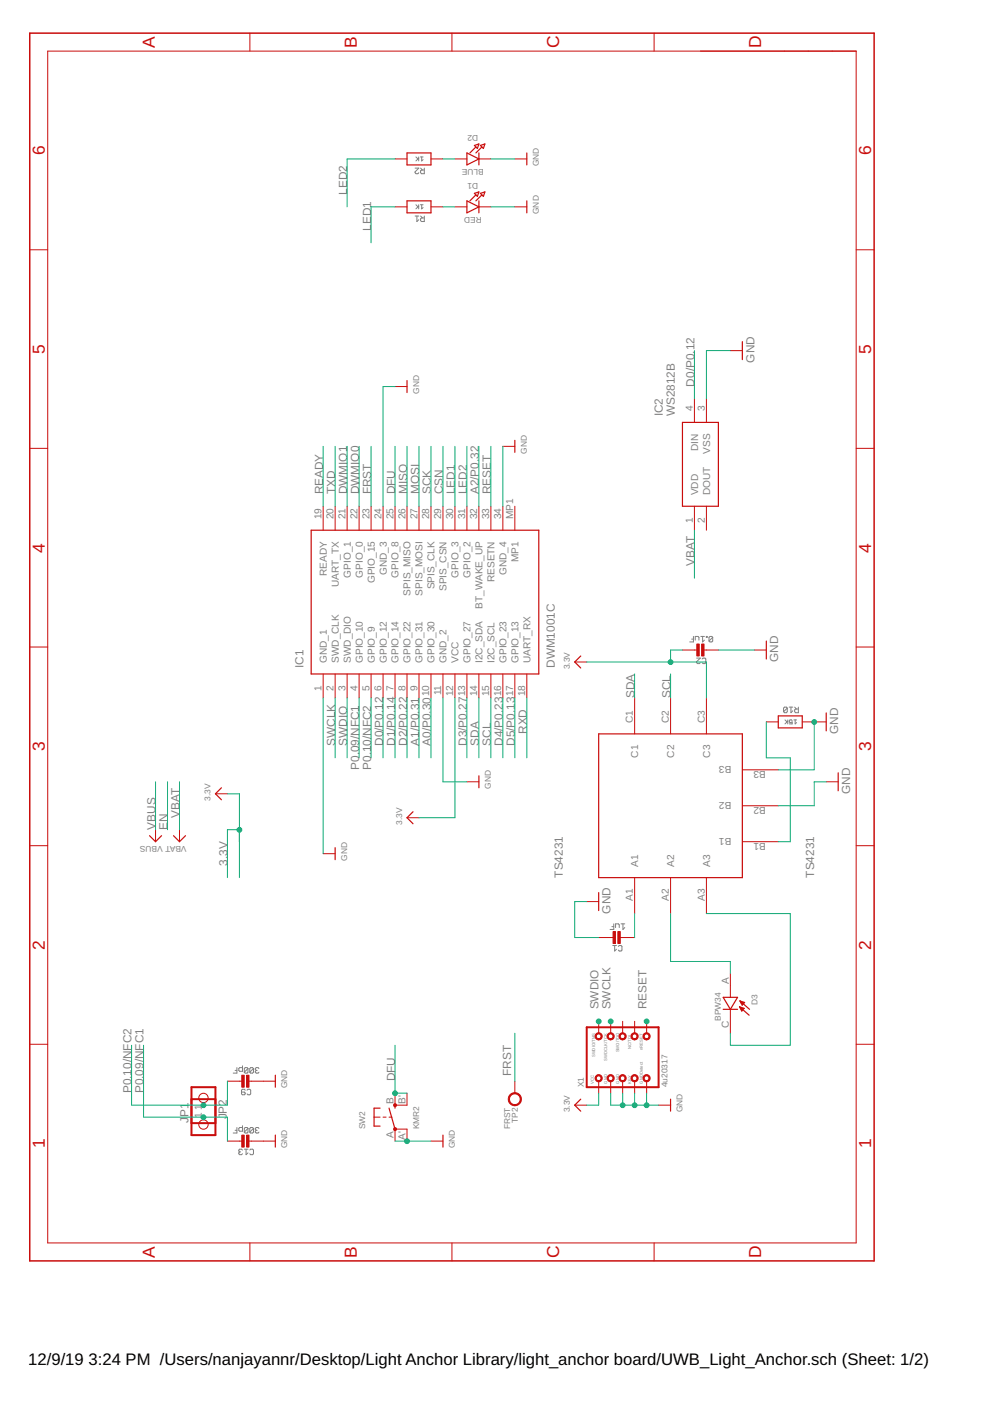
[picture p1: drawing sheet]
<svg xmlns="http://www.w3.org/2000/svg" width="210mm" height="297mm" viewBox="0 0 210 297" stroke-linecap="round" stroke-linejoin="round" font-family="sans-serif">
<g fill="none" stroke="#808080" stroke-width=".21">
<path d="M88 35.6h.8l-.8 .8 .2 .4h.4l.2-.2M88.2 33.3l.4 .4M88.8 33.3v.8M88.8 33.5l-.6 .6M89.1 33.3h.6M89.2 35.6l.4 .4M89.4 33.3v.8l.3-.3M90 35.6v1.2h-.6l-.2-.2v-.4l.2-.2h.6M88 45.8h.8M88.2 43.4l.4 .5M88.4 45.8v1.2l.4-.4M88.8 43.4v.9"/>
<path d="M88.8 43.7l-.6 .6M89.1 43.4h.6M89.2 45.8l.4 .4M89.4 43.4v.9l.3-.3M90 45.8v1.2h-.6l-.2-.2v-.4l.2-.2h.6M146.6 135.5h.4M147 134.9v1.2h-.8M147.4 135.7v-.8h.6l.2 .2v.6M147.7 139.5h.8l-.8 .8 .2 .4h.4l.2-.2M148.6 134.9h.8M148.9 139.7l.2-.2h.4l.1 .2v.8l-.1 .2h-.4l-.2-.2M149 134.9v1.2l.4-.4"/>
<path d="M149.8 134.9h.1v.2h-.1zM151.1 135.1v.8l-.2 .2h-.4l-.2-.2M151.1 135.1l-.2-.2h-.4l-.2 .2v.8M151.1 135.1l-.8 .8M166.4 152.6l.5 .5M166.9 150.1v.8l-.2 .2h-.4l-.2-.2M166.9 150.1l-.2-.2h-.4l-.2 .2v.8M166.9 150.1l-.8 .8M167 152.6v.9M167 152.9l-.6 .6M167.3 149.9h.8M167.7 149.9v1.2l.4-.4"/>
<path d="M168 152.8l-.2-.2-.4 .2 .1 .4 .5-.1v.4h-.6M168.3 152.6h.6M168.5 149.9l.4 .4M168.6 152.6v.9l.3-.3M169.3 149.9v1.2h-.6l-.2-.2v-.4l.2-.2h.6M129.7 196.5h.4M130.1 195.9v1.2h-.8M130.5 196.7v-.8h.6l.2 .2v.6M131.7 195.9h.8M132.1 195.9v1.2l.4-.4M129.9 200.5h.8M130.3 200.5v1.1l.4-.3"/>
<path d="M131.1 200.7l.2-.2h.4l.2 .2v.7l-.2 .2h-.4l-.2-.2M49.8 226.9h.4M49.8 239.6h.4M50.2 226.4v1.1h-.8M50.2 239.1v1.1h-.8M51.4 226v1.1h-.6l-.2-.2v-.4l.2-.1h.6M51.4 238.7v1.1h-.6l-.2-.2v-.4l.2-.1h.6M52 231.1l-.2-.2h-.4l-.2 .2v.8l.2 .2h.4l.2-.2-.2-.4h-.6M52.4 231.1l.2-.2h.4l.1 .2v.8l-.1 .2h-.4l-.2-.2M52.6 226.5v.8l-.2 .2h-.4l-.2-.2M52.6 226.5l-.2-.1h-.4l-.2 .1v.8M52.6 239.2v.8l-.2 .2h-.4l-.2-.2"/>
<path d="M52.6 239.2l-.2-.1h-.4l-.2 .1v.8M52.6 226.5l-.8 .8M52.6 239.2l-.8 .8M53.7 226.5v.8l-.1 .2h-.5l-.1-.2M53.7 226.5l-.1-.1h-.5l-.1 .1v.8M53.7 239.2v.8l-.1 .2h-.5l-.1-.2M53.7 239.2l-.1-.1h-.5l-.1 .1v.8M53.7 226.5l-.7 .8M53.7 239.2l-.7 .8M54.3 226.9l-.2 .2 .2 .4h.4l.2-.2M54.3 239.6l-.2 .2 .2 .4h.4l.2-.2M54.3 226.9h.2"/>
<path d="M54.3 239.6h.2M54.9 226.5l-.2-.1h-.4l-.2 .1 .2 .4M54.9 239.2l-.2-.1h-.4l-.2 .1 .2 .4M50.8 244.2l-.2 .2 .2 .4h.4l.2-.2M50.8 244.2h.2M51.4 243.8l-.2-.2h-.4l-.2 .2 .2 .4M51.8 243.6h.8M52.2 243.6v1.2l.4-.4M53 243.8l.1-.2h.5l.1 .2v.8l-.1 .2h-.5l-.1-.2"/>
</g>
<g fill="none" stroke="#c90d0c" stroke-width=".21">
<path d="M10.1 10.8h171.4v252.7h-171.4zM53 7v3.8M95.8 7v3.8M138.7 7v3.8M83.8 33.7h2.5M91.4 33.7h2.5M96.5 33.7h2.5M101.5 33.7h2.6M109.2 33.7h2.5M6.3 53h3.8M83.8 43.9h2.5M91.4 43.9h2.5"/>
<path d="M96.5 43.9h2.5M101.5 43.9h2.6M109.2 43.9h2.5M181.5 53h3.8M154.9 74.3h2.5M6.3 95.1h3.8M83.8 82h2.5M106.6 94.6h2.6M147.2 84.5v5.1M149.8 84.5v5.1M181.5 95.1h3.8M68.5 107.3v5.1"/>
<path d="M71.1 107.3v5.1M73.6 107.3v5.1M76.1 107.3v5.1M78.7 107.3v5.1M81.2 107.3v5.1M83.8 107.3v5.1M86.3 107.3v5.1M88.8 107.3v5.1M91.4 107.3v5.1M93.9 107.3v5.1M96.5 107.3v5.1M99 107.3v5.1"/>
<path d="M101.5 107.3v5.1M104.1 107.3v5.1M106.6 107.3v5.1M109.2 107.3v5.1M147.2 107.3v5.1M149.8 107.3v5.1M6.3 137.2h3.8M144.7 137.8h3.3M149 137.8h3.3M159.9 137.8h2.6M181.5 137.2h3.8M68.5 142.9v5.1"/>
<path d="M71.1 142.9v5.1M73.6 142.9v5.1M76.1 142.9v5.1M78.7 142.9v5.1M81.2 142.9v5.1M83.8 142.9v5.1M86.3 142.9v5.1M88.8 142.9v5.1M91.4 142.9v5.1M93.9 142.9v5.1M96.5 142.9v5.1M99 142.9v5.1"/>
<path d="M101.5 142.9v5.1M104.1 142.9v5.1M106.6 142.9v5.1M109.2 142.9v5.1M111.7 142.9v5.1M121.9 140.4h2.5M134.6 148v7.6M142.2 148v7.6M149.8 148v7.6M162.5 153.1h2.5M170.1 153.1h5.1M6.3 179.3h3.8"/>
<path d="M33 175.9v2.6M38.1 175.9v2.6M45.7 168.3h2.5M86.3 173.4h2.5M99 165.8h2.5M157.4 178.5h7.6M157.4 170.8h7.6M157.4 163.2h7.6M175.2 165.8h2.5M181.5 179.3h3.8M68.5 181h2.6M124.4 191.2h2.5"/>
<path d="M126.9 198.8h3.3M131.3 198.8h3.3M134.6 186.1v7.6M142.2 186.1v7.6M149.8 186.1v7.6M126.9 216.5v2.6M129.5 216.5v2.6M132 216.5v2.6M134.6 216.5v2.6M137.1 216.5v2.6M154.9 206.4v5.1M154.9 214v5.1"/>
<path d="M6.3 221.4h3.8M43.1 233.8v.5M43.1 236.9v.5M48.2 229.2h3.3M52.5 229.2h5.9M79.3 236.9h1.3M81.2 236.9h.7M82.5 236.9h.6M83.8 231.8v2.5h2.5v-2.5M109.2 229.2v2.6M121.9 234.3h2.5M126.9 229.2v2.6"/>
<path d="M129.5 229.2v2.6M132 229.2v2.6M134.6 229.2v2.6M137.1 229.2v2.6M139.6 234.3h2.6M181.5 221.4h3.8M48.2 241.9h3.3M52.5 241.9h5.9M83.8 241.9v-2.5h2.5v2.5M91.4 241.9h2.5M53 263.5v3.8M95.8 263.5v3.8"/>
<path d="M138.7 263.5v3.8"/>
<circle cx="43.1" cy="238.4" r=".99"/>
<circle cx="43.1" cy="232.8" r=".99"/>
</g>
<path d="M6.3 7h179v260.3h-179z" fill="none" stroke="#c90d0c" stroke-width=".32"/>
<path d="M124.4 217.8h15.2v12.7h-15.2zM40.6 230.5h5.1v10.2h-5.1zM40.6 238.1h5.1M40.6 233h5.1" fill="none" stroke="#c90d0c" stroke-width=".42"/>
<g fill="#c90d0c" stroke="#c90d0c" stroke-width=".21">
<path d="M126.4 228a.76 .76 0 0 1 1.3 .3 .76 .76 0 0 1-.8 1.1v-.3a.51 .51 0 0 1-.4-.7 .51 .51 0 0 1 .8-.1 .51 .51 0 0 1-.2 .8h-.2v.3a.76 .76 0 0 1-.7-.5 .76 .76 0 0 1 .2-.9z" fill-rule="evenodd"/>
<path d="M129 228a.76 .76 0 0 1 1.2 .3 .76 .76 0 0 1-.7 1.1v-.3a.51 .51 0 0 1-.5-.7 .51 .51 0 0 1 .9-.1 .51 .51 0 0 1-.3 .8h-.1v.3a.76 .76 0 0 1-.7-.5 .76 .76 0 0 1 .2-.9z" fill-rule="evenodd"/>
<path d="M131.3 228.2a.77 .77 0 0 1 1.4 0 .77 .77 0 0 1-.7 1.2v-.3a.51 .51 0 0 1-.4-.7 .51 .51 0 0 1 .8-.1 .51 .51 0 0 1-.2 .8h-.2v.3a.76 .76 0 0 1-.7-1.2z" fill-rule="evenodd"/>
<path d="M134 228a.76 .76 0 0 1 1.3 .3 .76 .76 0 0 1-.7 1.1v-.3a.51 .51 0 0 1-.5-.7 .51 .51 0 0 1 .9-.1 .51 .51 0 0 1-.3 .8h-.1v.3a.76 .76 0 0 1-.8-.5 .76 .76 0 0 1 .2-.9z" fill-rule="evenodd"/>
<path d="M136.6 228a.76 .76 0 0 1 1.2 .3 .76 .76 0 0 1-.7 1.1v-.3a.51 .51 0 0 1-.4-.7 .51 .51 0 0 1 .8-.1 .51 .51 0 0 1-.2 .8h-.2v.3a.76 .76 0 0 1-.7-.5 .76 .76 0 0 1 .2-.9z" fill-rule="evenodd"/>
<path d="M126.4 219.1a.76 .76 0 0 1 1.3 .4 .76 .76 0 0 1-.8 1v-.3a.51 .51 0 0 1-.4-.7 .51 .51 0 0 1 .8-.1 .51 .51 0 0 1-.2 .8h-.2v.3a.76 .76 0 0 1-.7-.5 .76 .76 0 0 1 .2-.9z" fill-rule="evenodd"/>
<path d="M129 219.1a.76 .76 0 0 1 1.2 .4 .76 .76 0 0 1-.7 1v-.3a.51 .51 0 0 1-.5-.7 .51 .51 0 0 1 .9-.1 .51 .51 0 0 1-.3 .8h-.1v.3a.76 .76 0 0 1-.7-.5 .76 .76 0 0 1 .2-.9z" fill-rule="evenodd"/>
<path d="M131.3 219.3a.77 .77 0 0 1 1.4 0 .77 .77 0 0 1-.7 1.2v-.3a.51 .51 0 0 1-.4-.7 .51 .51 0 0 1 .8-.1 .51 .51 0 0 1-.2 .8h-.2v.3a.76 .76 0 0 1-.7-1.2z" fill-rule="evenodd"/>
<path d="M134 219.1a.76 .76 0 0 1 1.3 .3 .76 .76 0 0 1-.7 1.1v-.3a.51 .51 0 0 1-.5-.7 .51 .51 0 0 1 .9-.1 .51 .51 0 0 1-.3 .8h-.1v.3a.76 .76 0 0 1-.8-.5 .76 .76 0 0 1 .2-.9z" fill-rule="evenodd"/>
<path d="M136.6 219.1a.76 .76 0 0 1 1.2 .3 .76 .76 0 0 1-.7 1.1v-.3a.51 .51 0 0 1-.4-.7 .51 .51 0 0 1 .8-.1 .51 .51 0 0 1-.2 .8h-.2v.3a.76 .76 0 0 1-.7-.5 .76 .76 0 0 1 .2-.9z" fill-rule="evenodd"/>
<path d="M108.1 232.2a1.4 1.4 0 0 1 2.3 .2 1.4 1.4 0 0 1-1.2 2v-.2a1.14 1.14 0 0 1-1-1.7 1.14 1.14 0 0 1 1.9-.1 1.14 1.14 0 0 1-.7 1.8h-.2v.2a1.39 1.39 0 0 1-1.3-.8 1.39 1.39 0 0 1 .2-1.4z" fill-rule="evenodd"/>
<circle cx="83.8" cy="239.4" r=".33"/>
<circle cx="83.8" cy="234.3" r=".33"/>
</g>
<g fill="none" stroke="#c90d0c" stroke-width=".25">
<path d="M86.3 32.4h5.1v2.6h-5.1zM99 32.4l2.5 1.3-2.5 1.3zM100.6 30.8l.9-.3-.3 1zM100.9 31.2l-1.3 1.2M101.5 32.4v2.6M101.9 30.8l.9-.3-.3 1zM102.2 31.2l-1.3 1.2M111.7 32.4v2.6M86.3 42.6h5.1v2.5h-5.1zM99 42.6l2.5 1.3-2.5 1.2zM100.6 41l.9-.3-.3 .9zM100.9 41.3l-1.3 1.3"/>
<path d="M101.5 42.6v2.5M101.9 41l.9-.3-.3 .9zM102.2 41.3l-1.3 1.3M111.7 42.6v2.5M157.4 72.4v3.8M86.3 80.7v2.5M109.2 93.4v2.5M144.7 89.6h7.6v17.7h-7.6zM66 112.4h48.2v30.5h-48.2zM123.1 139.1l-1.2 1.3 1.2 1.2M162.5 135.9v3.8M126.9 155.6h30.5v30.5h-30.5z"/>
<path d="M165 151.8h5.1v2.5h-5.1zM175.2 151.2v3.8M31.7 177.2l1.3 1.3 1.2-1.3M36.8 177.2l1.3 1.3 1.2-1.3M46.9 167l-1.2 1.3 1.2 1.3M71.1 179.7v2.6M87.6 172.1l-1.3 1.3 1.3 1.2M101.5 164.5v2.5M177.7 163.9v3.8M126.9 189.3v3.8M153.3 211.5h3.1l-1.5 2.5zM153.3 214h3.1"/>
<path d="M156.8 213.5l2 1.7M156.8 213.5l.5 .9 .5-.6M156.8 213.5l1 .3M156.9 212.2l2 1.8M156.9 212.2l.5 .9 .5-.5M156.9 212.2l1 .4M157.2 214l.2 .2M157.3 212.7l.2 .2M157.8 213.8h-.8v.1M157.9 212.6l-.8-.1v.2M58.4 228v2.5M80.6 234.9h-1.3v3.9h1.3"/>
<path d="M82.5 234.9l1.3 4.5M83.8 234.3v.6M123.1 233l-1.2 1.3 1.2 1.3M142.2 233v2.6M58.4 240.7v2.5M93.9 240.7v2.5"/>
</g>
<g fill="#c90d0c" stroke="#c90d0c" stroke-width=".21">
<path d="M52.3 228h.5v2.5h-.5z"/>
<path d="M51.3 228h.5v2.5h-.5z"/>
<path d="M52.3 240.7h.5v2.5h-.5z"/>
<path d="M51.3 240.7h.5v2.5h-.5z"/>
<path d="M131 197.5h.5v2.5h-.5z"/>
<path d="M130 197.5h.5v2.5h-.5z"/>
<path d="M148.8 136.5h.5v2.6h-.5z"/>
<path d="M147.7 136.5h.6v2.6h-.6z"/>
</g>
<g fill="none" stroke="#0dab76" stroke-width=".21">
<path d="M83.8 33.7h-10.2v10.2M93.9 33.7h2.6M104.1 33.7h5.1M83.8 43.9h-5.1v7.6M93.9 43.9h2.6M104.1 43.9h5.1M147.2 74.3v10.2M154.9 74.3h-5.1v10.2M68.5 94.6v12.7M71.1 94.6v12.7M73.6 94.6v12.7M76.1 94.6v12.7"/>
<path d="M78.7 94.6v12.7M83.8 82h-2.6v25.3M83.8 94.6v12.7M86.3 94.6v12.7M88.8 94.6v12.7M91.4 94.6v12.7M93.9 94.6v12.7M96.5 94.6v12.7M99 94.6v12.7M101.5 94.6v12.7M104.1 94.6v12.7M106.6 94.6v12.7"/>
<path d="M147.2 112.4v10.2M144.7 137.8h-2.5v2.6M152.3 137.8h7.6M68.5 148v33M71.1 148v12.7M73.6 148v12.7M76.1 148v12.7M78.7 148v12.7M81.2 148v12.7M83.8 148v12.7M86.3 148v12.7M88.8 148v12.7"/>
<path d="M91.4 148v12.7M93.9 148v17.8h5.1M96.5 148v25.4h-7.7M99 148v12.7M101.5 148v12.7M104.1 148v12.7M106.6 148v12.7M109.2 148v12.7M111.7 148v12.7M124.4 140.4h25.4v7.6M134.6 142.9v5.1M142.2 142.9v5.1"/>
<path d="M162.5 153.1v7.6h5.1v17.8h-2.6M172.6 153.1v10.1h-7.6M33 165.8v10.1M35.5 165.8v10.1M38.1 165.8v10.1M48.2 168.3h2.6v17.8M50.8 175.9h-2.6v10.2M175.2 165.8h-2.6v5h-7.6M124.4 191.2h-2.5v7.6h5M134.6 193.7v5.1M142.2 193.7v10.2h12.7v2.5M149.8 193.7h17.8v27.9h-12.7v-2.5"/>
<path d="M109.2 219.1v10.1M27.9 221.6v12.7h20.3v-5.1M30.4 221.6v15.3h17.8v5M83.8 221.6v10.2h2.5M126.9 231.8v2.5h-2.5M129.5 231.8v2.5h10.1M132 231.8v2.5M134.6 231.8v2.5M137.1 231.8v2.5M83.8 241.9h7.6"/>
</g>
<g fill="#0dab76" stroke="#0dab76" stroke-width=".21">
<circle cx="137.1" cy="234.3" r=".51"/>
<circle cx="134.6" cy="234.3" r=".51"/>
<circle cx="132" cy="234.3" r=".51"/>
<circle cx="86.3" cy="242" r=".51"/>
<circle cx="172.6" cy="153.1" r=".51"/>
<circle cx="126.9" cy="216.6" r=".51"/>
<circle cx="129.5" cy="216.6" r=".51"/>
<circle cx="137.1" cy="216.6" r=".51"/>
<circle cx="50.8" cy="175.9" r=".51"/>
<circle cx="142.2" cy="140.4" r=".51"/>
<circle cx="43.1" cy="236.9" r=".51"/>
<circle cx="43.1" cy="234.3" r=".51"/>
<circle cx="83.8" cy="231.8" r=".51"/>
</g>
<g font-size="3.7" fill="#c90d0c">
<text x="32.8" y="10.2" transform="rotate(-90 32.8 10.2)">A</text>
<text x="75.7" y="10.2" transform="rotate(-90 75.7 10.2)">B</text>
<text x="118.5" y="10.3" transform="rotate(-90 118.5 10.3)">C</text>
<text x="161.4" y="10.3" transform="rotate(-90 161.4 10.3)">D</text>
<text x="9.5" y="32.9" transform="rotate(-90 9.5 32.9)">6</text>
<text x="184.7" y="32.9" transform="rotate(-90 184.7 32.9)">6</text>
<text x="9.5" y="75" transform="rotate(-90 9.5 75)">5</text>
<text x="184.7" y="75" transform="rotate(-90 184.7 75)">5</text>
<text x="9.5" y="117.1" transform="rotate(-90 9.5 117.1)">4</text>
<text x="184.7" y="117.1" transform="rotate(-90 184.7 117.1)">4</text>
<text x="9.5" y="159.3" transform="rotate(-90 9.5 159.3)">3</text>
<text x="184.7" y="159.3" transform="rotate(-90 184.7 159.3)">3</text>
<text x="9.5" y="201.4" transform="rotate(-90 9.5 201.4)">2</text>
<text x="184.7" y="201.4" transform="rotate(-90 184.7 201.4)">2</text>
<text x="9.5" y="243.5" transform="rotate(-90 9.5 243.5)">1</text>
<text x="184.7" y="243.5" transform="rotate(-90 184.7 243.5)">1</text>
<text x="32.8" y="266.7" transform="rotate(-90 32.8 266.7)">A</text>
<text x="75.7" y="266.7" transform="rotate(-90 75.7 266.7)">B</text>
<text x="118.5" y="266.8" transform="rotate(-90 118.5 266.8)">C</text>
<text x="161.4" y="266.8" transform="rotate(-90 161.4 266.8)">D</text>
</g>
<g font-size="3.5">
<text x="6" y="289.3">12/9/19</text>
<text x="18.8" y="289.3">3:24 PM /Users/nanjayannr/Desktop/Light Anchor Library/light_anchor board/UWB_Light_Anchor.sch (Sheet: 1/2)</text>
</g>
<g font-size="2.5" fill="#808080">
<text x="73.6" y="41.3" transform="rotate(-90 73.6 41.3)">LED2</text>
<text x="78.7" y="48.9" transform="rotate(-90 78.7 48.9)">LED1</text>
<text x="159.9" y="76.9" transform="rotate(-90 159.9 76.9)">GND</text>
<text x="147.2" y="81.9" transform="rotate(-90 147.2 81.9)">D0/P0.12</text>
<text x="140.5" y="88.3" transform="rotate(-90 140.5 88.3)">IC2</text>
<text x="143.1" y="88.3" transform="rotate(-90 143.1 88.3)">WS2812B</text>
<text x="68.5" y="104.8" transform="rotate(-90 68.5 104.8)">READY</text>
<text x="71.1" y="104.8" transform="rotate(-90 71.1 104.8)">TXD</text>
<text x="73.6" y="104.8" transform="rotate(-90 73.6 104.8)">DWMIO1</text>
<text x="76.1" y="104.8" transform="rotate(-90 76.1 104.8)">DWMIO0</text>
<text x="78.7" y="104.8" transform="rotate(-90 78.7 104.8)">FRST</text>
<text x="83.8" y="104.8" transform="rotate(-90 83.8 104.8)">DFU</text>
<text x="86.3" y="104.8" transform="rotate(-90 86.3 104.8)">MISO</text>
<text x="88.8" y="104.8" transform="rotate(-90 88.8 104.8)">MOSI</text>
<text x="91.4" y="104.8" transform="rotate(-90 91.4 104.8)">SCK</text>
<text x="93.9" y="104.8" transform="rotate(-90 93.9 104.8)">CSN</text>
<text x="96.5" y="104.8" transform="rotate(-90 96.5 104.8)">LED1</text>
<text x="99" y="104.8" transform="rotate(-90 99 104.8)">LED2</text>
<text x="101.5" y="104.8" transform="rotate(-90 101.5 104.8)">A2/P0.32</text>
<text x="104.1" y="104.8" transform="rotate(-90 104.1 104.8)">RESET</text>
<text x="147.2" y="120" transform="rotate(-90 147.2 120)">VBAT</text>
<text x="64.3" y="141.6" transform="rotate(-90 64.3 141.6)">IC1</text>
<text x="117.7" y="141.6" transform="rotate(-90 117.7 141.6)">DWM1001C</text>
<text x="165" y="140.4" transform="rotate(-90 165 140.4)">GND</text>
<text x="134.5" y="148" transform="rotate(-90 134.5 148)">SDA</text>
<text x="142.2" y="148" transform="rotate(-90 142.2 148)">SCL</text>
<text x="111.7" y="155.6" transform="rotate(-90 111.7 155.6)">RXD</text>
<text x="177.7" y="155.6" transform="rotate(-90 177.7 155.6)">GND</text>
<text x="71.1" y="158.1" transform="rotate(-90 71.1 158.1)">SWCLK</text>
<text x="73.6" y="158.1" transform="rotate(-90 73.6 158.1)">SWDIO</text>
<text x="81.2" y="158.1" transform="rotate(-90 81.2 158.1)">D0/P0.12</text>
<text x="83.8" y="158.1" transform="rotate(-90 83.8 158.1)">D1/P0.14</text>
<text x="86.3" y="158.1" transform="rotate(-90 86.3 158.1)">D2/P0.22</text>
<text x="88.8" y="158.1" transform="rotate(-90 88.8 158.1)">A1/P0.31</text>
<text x="91.4" y="158.1" transform="rotate(-90 91.4 158.1)">A0/P0.30</text>
<text x="99" y="158.1" transform="rotate(-90 99 158.1)">D3/P0.27</text>
<text x="101.5" y="158.1" transform="rotate(-90 101.5 158.1)">SDA</text>
<text x="104.1" y="158.1" transform="rotate(-90 104.1 158.1)">SCL</text>
<text x="106.6" y="158.1" transform="rotate(-90 106.6 158.1)">D4/P0.23</text>
<text x="109.2" y="158.1" transform="rotate(-90 109.2 158.1)">D5/P0.13</text>
<text x="76.1" y="163.2" transform="rotate(-90 76.1 163.2)">P0.09/NFC1</text>
<text x="78.7" y="163.2" transform="rotate(-90 78.7 163.2)">P0.10/NFC2</text>
<text x="38.1" y="173.4" transform="rotate(-90 38.1 173.4)">VBAT</text>
<text x="180.3" y="168.3" transform="rotate(-90 180.3 168.3)">GND</text>
<text x="33" y="175.9" transform="rotate(-90 33 175.9)">VBUS</text>
<text x="35.5" y="175.9" transform="rotate(-90 35.5 175.9)">EN</text>
<text x="48.2" y="183.5" transform="rotate(-90 48.2 183.5)">3.3V</text>
<text x="119.3" y="186.1" transform="rotate(-90 119.3 186.1)">TS4231</text>
<text x="172.6" y="186.1" transform="rotate(-90 172.6 186.1)">TS4231</text>
<text x="129.5" y="193.7" transform="rotate(-90 129.5 193.7)">GND</text>
<text x="126.9" y="214" transform="rotate(-90 126.9 214)">SWDIO</text>
<text x="129.5" y="214" transform="rotate(-90 129.5 214)">SWCLK</text>
<text x="137.1" y="214" transform="rotate(-90 137.1 214)">RESET</text>
<text x="27.9" y="231.8" transform="rotate(-90 27.9 231.8)">P0.10/NFC2</text>
<text x="30.4" y="231.8" transform="rotate(-90 30.4 231.8)">P0.09/NFC1</text>
<text x="83.8" y="229.2" transform="rotate(-90 83.8 229.2)">DFU</text>
<text x="108.4" y="228.1" transform="rotate(-90 108.4 228.1)">FRST</text>
<text x="40" y="238.1" transform="rotate(-90 40 238.1)">JP1</text>
<text x="48.1" y="237.3" transform="rotate(-90 48.1 237.3)">J</text>
<text x="48.1" y="236.1" transform="rotate(-90 48.1 236.1)">P2</text>
</g>
<g font-size="2.1" fill="#808080">
<text x="146.9" y="87.2" transform="rotate(-90 146.9 87.2)">4</text>
<text x="149.4" y="87.2" transform="rotate(-90 149.4 87.2)">3</text>
<text x="148" y="95.6" transform="rotate(-90 148 95.6)">DIN</text>
<text x="150.5" y="96.2" transform="rotate(-90 150.5 96.2)">VSS</text>
<text x="148" y="105" transform="rotate(-90 148 105)">VDD</text>
<text x="150.5" y="105" transform="rotate(-90 150.5 105)">DOUT</text>
<text x="68.2" y="110.1" transform="rotate(-90 68.2 110.1)">19</text>
<text x="70.7" y="110.1" transform="rotate(-90 70.7 110.1)">20</text>
<text x="73.2" y="110.1" transform="rotate(-90 73.2 110.1)">21</text>
<text x="75.8" y="110.1" transform="rotate(-90 75.8 110.1)">22</text>
<text x="78.3" y="110.1" transform="rotate(-90 78.3 110.1)">23</text>
<text x="80.9" y="110.1" transform="rotate(-90 80.9 110.1)">24</text>
<text x="83.4" y="110.1" transform="rotate(-90 83.4 110.1)">25</text>
<text x="85.9" y="110.1" transform="rotate(-90 85.9 110.1)">26</text>
<text x="88.5" y="110.1" transform="rotate(-90 88.5 110.1)">27</text>
<text x="91" y="110.1" transform="rotate(-90 91 110.1)">28</text>
<text x="93.6" y="110.1" transform="rotate(-90 93.6 110.1)">29</text>
<text x="96.1" y="110.1" transform="rotate(-90 96.1 110.1)">30</text>
<text x="98.6" y="110.1" transform="rotate(-90 98.6 110.1)">31</text>
<text x="101.2" y="110.1" transform="rotate(-90 101.2 110.1)">32</text>
<text x="103.7" y="110.1" transform="rotate(-90 103.7 110.1)">33</text>
<text x="106.3" y="110.1" transform="rotate(-90 106.3 110.1)">34</text>
<text x="108.8" y="110.1" transform="rotate(-90 108.8 110.1)">MP1</text>
<text x="146.9" y="110.9" transform="rotate(-90 146.9 110.9)">1</text>
<text x="149.4" y="110.9" transform="rotate(-90 149.4 110.9)">2</text>
<text x="109.9" y="119.2" transform="rotate(-90 109.9 119.2)">MP1</text>
<text x="69.3" y="122.1" transform="rotate(-90 69.3 122.1)">READY</text>
<text x="71.8" y="124.5" transform="rotate(-90 71.8 124.5)">UART_TX</text>
<text x="74.4" y="122.5" transform="rotate(-90 74.4 122.5)">GPIO_1</text>
<text x="76.9" y="122.5" transform="rotate(-90 76.9 122.5)">GPIO_0</text>
<text x="79.4" y="123.7" transform="rotate(-90 79.4 123.7)">GPIO_15</text>
<text x="82" y="121.9" transform="rotate(-90 82 121.9)">GND_3</text>
<text x="84.5" y="122.5" transform="rotate(-90 84.5 122.5)">GPIO_8</text>
<text x="92.1" y="125" transform="rotate(-90 92.1 125)">SPIS_CLK</text>
<text x="94.7" y="125.3" transform="rotate(-90 94.7 125.3)">SPIS_CSN</text>
<text x="97.2" y="122.5" transform="rotate(-90 97.2 122.5)">GPIO_3</text>
<text x="99.8" y="122.5" transform="rotate(-90 99.8 122.5)">GPIO_2</text>
<text x="104.8" y="123.4" transform="rotate(-90 104.8 123.4)">RESETN</text>
<text x="107.4" y="121.9" transform="rotate(-90 107.4 121.9)">GND_4</text>
<text x="87.1" y="126.3" transform="rotate(-90 87.1 126.3)">SPIS_MISO</text>
<text x="89.6" y="126.3" transform="rotate(-90 89.6 126.3)">SPIS_MOSI</text>
<text x="102.3" y="129" transform="rotate(-90 102.3 129)">BT_WAKE_UP</text>
<text x="69.3" y="140.6" transform="rotate(-90 69.3 140.6)">GND_1</text>
<text x="71.8" y="140.6" transform="rotate(-90 71.8 140.6)">SWD_CLK</text>
<text x="74.4" y="140.6" transform="rotate(-90 74.4 140.6)">SWD_DIO</text>
<text x="76.9" y="140.6" transform="rotate(-90 76.9 140.6)">GPIO_10</text>
<text x="79.4" y="140.6" transform="rotate(-90 79.4 140.6)">GPIO_9</text>
<text x="82" y="140.6" transform="rotate(-90 82 140.6)">GPIO_12</text>
<text x="84.5" y="140.6" transform="rotate(-90 84.5 140.6)">GPIO_14</text>
<text x="87.1" y="140.6" transform="rotate(-90 87.1 140.6)">GPIO_22</text>
<text x="89.6" y="140.6" transform="rotate(-90 89.6 140.6)">GPIO_31</text>
<text x="92.1" y="140.6" transform="rotate(-90 92.1 140.6)">GPIO_30</text>
<text x="94.7" y="140.6" transform="rotate(-90 94.7 140.6)">GND_2</text>
<text x="97.2" y="140.6" transform="rotate(-90 97.2 140.6)">VCC</text>
<text x="99.8" y="140.6" transform="rotate(-90 99.8 140.6)">GPIO_27</text>
<text x="102.3" y="140.6" transform="rotate(-90 102.3 140.6)">I2C_SDA</text>
<text x="104.8" y="140.6" transform="rotate(-90 104.8 140.6)">I2C_SCL</text>
<text x="107.4" y="140.6" transform="rotate(-90 107.4 140.6)">GPIO_23</text>
<text x="109.9" y="140.6" transform="rotate(-90 109.9 140.6)">GPIO_13</text>
<text x="112.5" y="140.6" transform="rotate(-90 112.5 140.6)">UART_RX</text>
<text x="68.2" y="146.4" transform="rotate(-90 68.2 146.4)">1</text>
<text x="70.7" y="146.4" transform="rotate(-90 70.7 146.4)">2</text>
<text x="73.2" y="146.4" transform="rotate(-90 73.2 146.4)">3</text>
<text x="75.8" y="146.4" transform="rotate(-90 75.8 146.4)">4</text>
<text x="78.3" y="146.4" transform="rotate(-90 78.3 146.4)">5</text>
<text x="80.9" y="146.4" transform="rotate(-90 80.9 146.4)">6</text>
<text x="83.4" y="146.4" transform="rotate(-90 83.4 146.4)">7</text>
<text x="85.9" y="146.4" transform="rotate(-90 85.9 146.4)">8</text>
<text x="88.5" y="146.4" transform="rotate(-90 88.5 146.4)">9</text>
<text x="91" y="147.6" transform="rotate(-90 91 147.6)">10</text>
<text x="93.6" y="147.5" transform="rotate(-90 93.6 147.5)">11</text>
<text x="96.1" y="147.6" transform="rotate(-90 96.1 147.6)">12</text>
<text x="98.6" y="147.6" transform="rotate(-90 98.6 147.6)">13</text>
<text x="101.2" y="147.6" transform="rotate(-90 101.2 147.6)">14</text>
<text x="103.7" y="147.6" transform="rotate(-90 103.7 147.6)">15</text>
<text x="106.3" y="147.6" transform="rotate(-90 106.3 147.6)">16</text>
<text x="108.8" y="147.6" transform="rotate(-90 108.8 147.6)">17</text>
<text x="111.3" y="147.6" transform="rotate(-90 111.3 147.6)">18</text>
<text x="134.2" y="153.3" transform="rotate(-90 134.2 153.3)">C1</text>
<text x="141.8" y="153.3" transform="rotate(-90 141.8 153.3)">C2</text>
<text x="149.4" y="153.3" transform="rotate(-90 149.4 153.3)">C3</text>
<text x="135.3" y="160.7" transform="rotate(-90 135.3 160.7)">C1</text>
<text x="142.9" y="160.7" transform="rotate(-90 142.9 160.7)">C2</text>
<text x="150.5" y="160.7" transform="rotate(-90 150.5 160.7)">C3</text>
<text x="155.1" y="162.5" transform="rotate(-180 155.1 162.5)">B3</text>
<text x="162.4" y="163.6" transform="rotate(-180 162.4 163.6)">B3</text>
<text x="155.1" y="170.1" transform="rotate(-180 155.1 170.1)">B2</text>
<text x="162.4" y="171.2" transform="rotate(-180 162.4 171.2)">B2</text>
<text x="155.1" y="177.7" transform="rotate(-180 155.1 177.7)">B1</text>
<text x="162.4" y="178.8" transform="rotate(-180 162.4 178.8)">B1</text>
<text x="135.3" y="183.7" transform="rotate(-90 135.3 183.7)">A1</text>
<text x="142.9" y="183.7" transform="rotate(-90 142.9 183.7)">A2</text>
<text x="150.5" y="183.7" transform="rotate(-90 150.5 183.7)">A3</text>
<text x="134.2" y="191" transform="rotate(-90 134.2 191)">A1</text>
<text x="141.8" y="191" transform="rotate(-90 141.8 191)">A2</text>
<text x="149.4" y="191" transform="rotate(-90 149.4 191)">A3</text>
<text x="154.5" y="208.6" transform="rotate(-90 154.5 208.6)">A</text>
<text x="154.5" y="217.9" transform="rotate(-90 154.5 217.9)">C</text>
<text x="83.4" y="234" transform="rotate(-90 83.4 234)">B</text>
<text x="85.9" y="234" transform="rotate(-90 85.9 234)">B'</text>
<text x="42.8" y="237.1" transform="rotate(-90 42.8 237.1)">1</text>
<text x="42.8" y="235.3" transform="rotate(-90 42.8 235.3)">1</text>
<text x="83.4" y="241.2" transform="rotate(-90 83.4 241.2)">A</text>
<text x="85.9" y="241.6" transform="rotate(-90 85.9 241.6)">A'</text>
</g>
<g font-size="1.8" fill="#808080">
<text x="101.4" y="28.6" transform="rotate(-180 101.4 28.6)">D2</text>
<text x="102.6" y="35.9" transform="rotate(-180 102.6 35.9)">BLUE</text>
<text x="114.2" y="35.2" transform="rotate(-90 114.2 35.2)">GND</text>
<text x="101.4" y="38.8" transform="rotate(-180 101.4 38.8)">D1</text>
<text x="102.2" y="46" transform="rotate(-180 102.2 46)">RED</text>
<text x="114.2" y="45.4" transform="rotate(-90 114.2 45.4)">GND</text>
<text x="88.8" y="83.5" transform="rotate(-90 88.8 83.5)">GND</text>
<text x="111.7" y="96.2" transform="rotate(-90 111.7 96.2)">GND</text>
<text x="120.8" y="141.9" transform="rotate(-90 120.8 141.9)">3.3V</text>
<text x="104.1" y="167.3" transform="rotate(-90 104.1 167.3)">GND</text>
<text x="44.7" y="169.8" transform="rotate(-90 44.7 169.8)">3.3V</text>
<text x="39.6" y="179.5" transform="rotate(-180 39.6 179.5)">VBAT VBUS</text>
<text x="85.3" y="174.9" transform="rotate(-90 85.3 174.9)">3.3V</text>
<text x="73.6" y="182.5" transform="rotate(-90 73.6 182.5)">GND</text>
<text x="160.6" y="213.2" transform="rotate(-90 160.6 213.2)">D3</text>
<text x="152.8" y="216.5" transform="rotate(-90 152.8 216.5)">BPW34</text>
<text x="60.9" y="230.8" transform="rotate(-90 60.9 230.8)">GND</text>
<text x="123.8" y="230.5" transform="rotate(-90 123.8 230.5)">X1</text>
<text x="141.5" y="230.5" transform="rotate(-90 141.5 230.5)">4u20317</text>
<text x="77.4" y="239.4" transform="rotate(-90 77.4 239.4)">SW2</text>
<text x="88.8" y="239.4" transform="rotate(-90 88.8 239.4)">KMR2</text>
<text x="108.1" y="239.5" transform="rotate(-90 108.1 239.5)">FRST</text>
<text x="109.8" y="238.1" transform="rotate(-90 109.8 238.1)">TP2</text>
<text x="120.8" y="235.8" transform="rotate(-90 120.8 235.8)">3.3V</text>
<text x="144.7" y="235.8" transform="rotate(-90 144.7 235.8)">GND</text>
<text x="60.9" y="243.5" transform="rotate(-90 60.9 243.5)">GND</text>
<text x="96.5" y="243.5" transform="rotate(-90 96.5 243.5)">GND</text>
</g>
<g font-size=".9" fill="#808080">
<text x="126.2" y="224.2" transform="rotate(-90 126.2 224.2)">SWDIO/TMS</text>
<text x="128.7" y="224.9" transform="rotate(-90 128.7 224.9)">SWDCLK/TCK</text>
<text x="131.2" y="223.1" transform="rotate(-90 131.2 223.1)">SWO/TDO</text>
<text x="133.8" y="222.4" transform="rotate(-90 133.8 222.4)">NC/TDI</text>
<text x="136.3" y="222.6" transform="rotate(-90 136.3 222.6)">nRESET</text>
<text x="125.9" y="229.7" transform="rotate(-90 125.9 229.7)">VCC</text>
<text x="128.7" y="229.7" transform="rotate(-90 128.7 229.7)">GND</text>
<text x="131.2" y="229.7" transform="rotate(-90 131.2 229.7)">GND</text>
<text x="133.8" y="229.7" transform="rotate(-90 133.8 229.7)">KEY</text>
<text x="136.3" y="229.7" transform="rotate(-90 136.3 229.7)">GNDDetect</text>
</g>
</svg>
